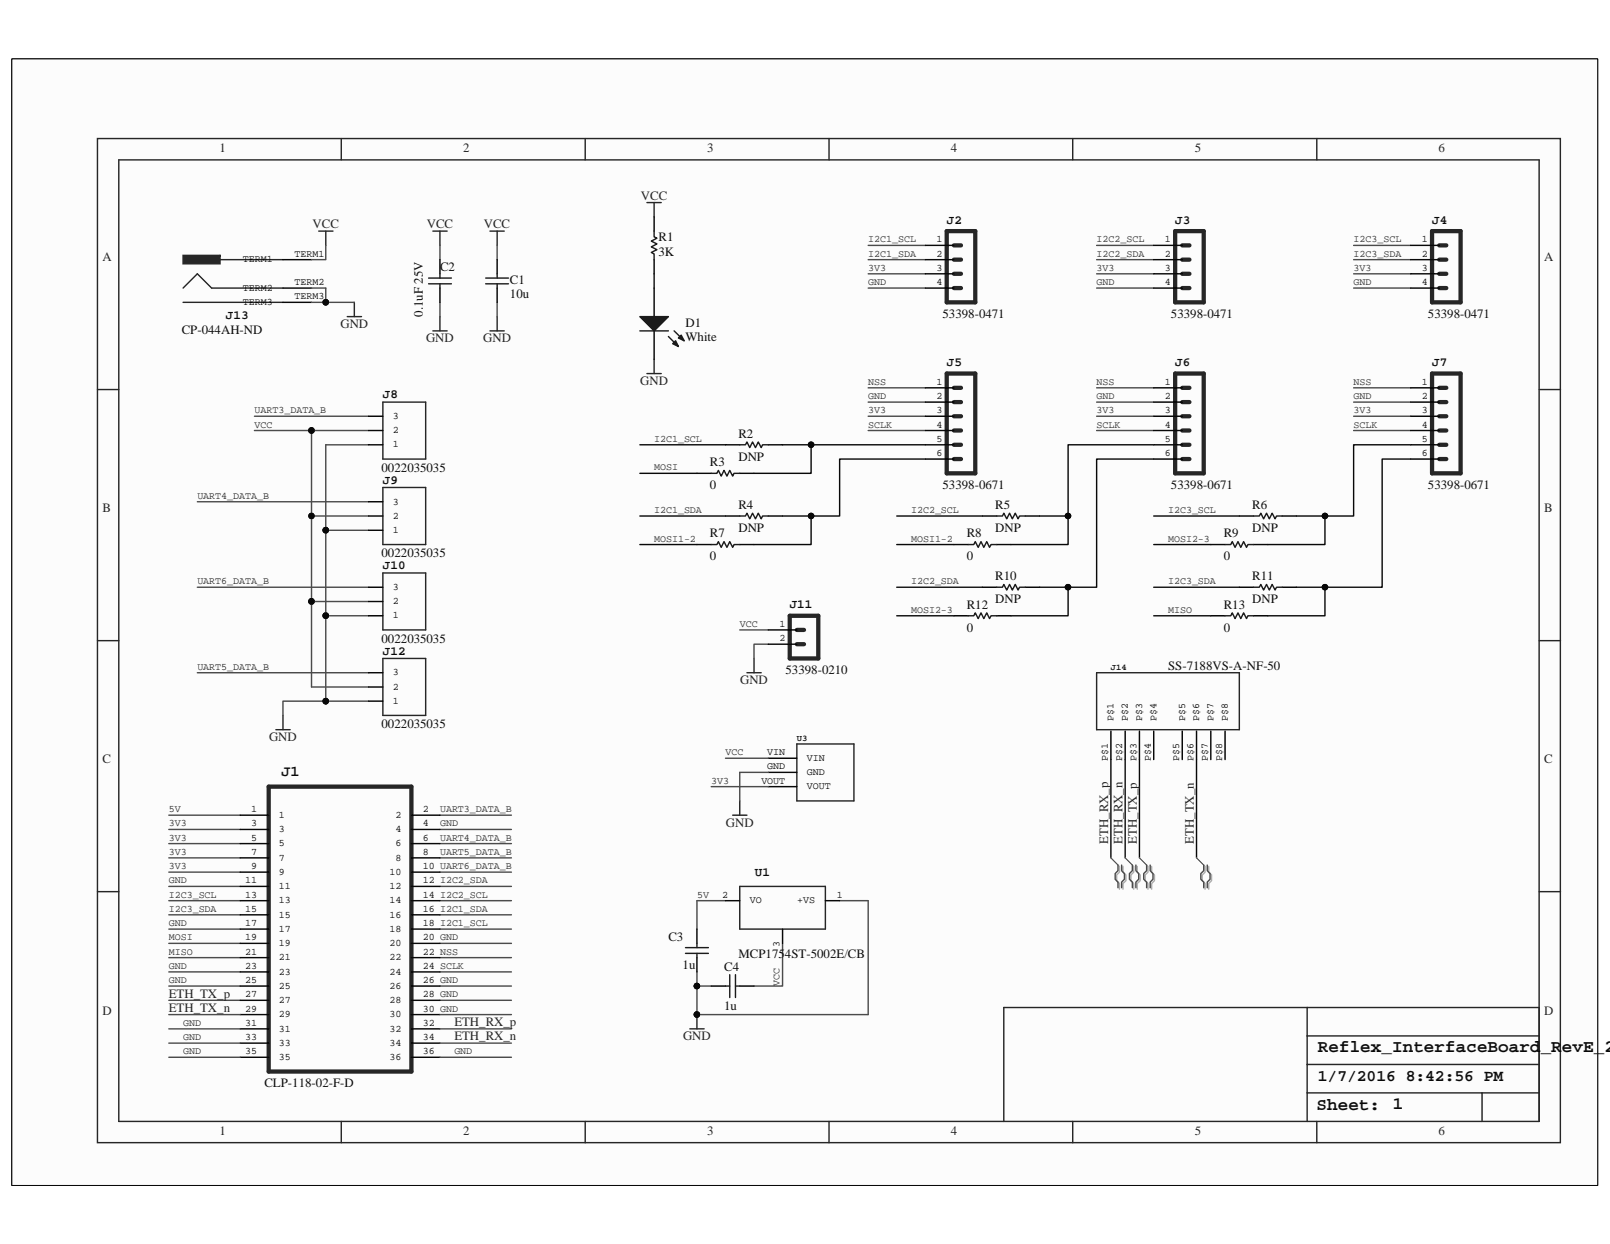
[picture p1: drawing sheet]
<svg xmlns="http://www.w3.org/2000/svg" width="279mm" height="216mm" viewBox="0 0 279 216" stroke-linecap="round" stroke-linejoin="round" font-family="sans-serif">
<path d="M2.1 10.2h275.2v195.5h-275.2z" fill="#fcfcfc"/>
<path d="M2.1 10.2h275.2v195.5h-275.2z" fill="none" stroke="#000" stroke-width=".17"/>
<path d="M2.1 10.2h275.2v195.5h-275.2z" fill="#fcfcfc"/>
<path d="M2.1 10.2h275.2v195.5h-275.2z" fill="none" stroke="#000" stroke-width=".17"/>
<g fill="none" stroke="#262626" stroke-width=".25">
<path d="M16.9 24h253.9v174.3h-253.9zM20.6 27.7h246.5v166.9h-246.5zM59.2 24v3.7M101.6 24v3.7M112.3 35.2h2.4M113.5 35.2v2.4M143.9 24v3.7M186.2 24v3.7M228.5 24v3.7M31.8 52.5h17.3M31.8 50l2.4-2.5 2.5 2.5h12.4M36.7 45.1h12.4"/>
<path d="M55.3 40.1h2.5M56.5 40.1v2.5M60.3 54.9h2.4M61.5 52.5v2.4M75.1 40.1h2.5M75.1 57.4h2.5M76.3 40.1v2.5M76.3 54.9v2.5M85 40.1h2.5M85 57.4h2.5M86.3 40.1v2.5M86.3 54.9v2.5"/>
<path d="M16.9 67.6h3.7M66.4 69.8h7.5v9.9h-7.5zM112.3 64.8h2.4M113.5 62.4v2.4M267.1 67.6h3.7M66.4 84.6h7.5v9.9h-7.5zM66.4 99.4h7.5v9.9h-7.5zM16.9 111.2h3.7M66.4 114.3h7.5v9.9h-7.5zM129.6 116.8h2.5M130.9 114.3v2.5M190.3 116.8h24.8v9.8h-24.8z"/>
<path d="M267.1 111.2h3.7M47.9 126.6h2.5M49.1 124.2v2.4M128.4 139v2.5M138.3 129.1h9.9v9.9h-9.9zM16.9 154.7h3.7M127.1 141.5h2.5M267.1 154.7h3.7M119.7 178.6h2.5M120.9 176.1v2.5M226.8 179.8h40.3M226.8 174.9v19.7"/>
<path d="M267.1 174.9h-92.9v19.7M59.2 194.6v3.7M101.6 194.6v3.7M143.9 194.6v3.7M186.2 194.6v3.7M226.8 184.7h40.3M226.8 189.7h40.3M228.5 194.6v3.7M257.2 189.7v4.9"/>
</g>
<g fill="none" stroke="#000" stroke-width=".25">
<path d="M49.1 50h5M49.1 52.5h5M49.1 45.1h5M76.3 45.1v2.4M76.3 50v2.5M86.3 45.1v2.4M86.3 50v2.5M113.5 50v4.9M113.5 57.4v5M160.6 50h4.9M160.6 45.1h4.9M160.6 42.6h4.9"/>
<path d="M160.6 47.5h4.9M200.2 50h5M200.2 45.1h5M200.2 42.6h5M200.2 47.5h5M244.8 50h5M244.8 45.1h5M244.8 42.6h5M244.8 47.5h5M64 72.2h2.4M64 74.7h2.4M64 77.2h2.4"/>
<path d="M160.6 67.3h4.9M160.6 69.8h4.9M160.6 72.2h4.9M160.6 74.7h4.9M160.6 77.2h4.9M160.6 79.7h4.9M200.2 67.3h5M200.2 69.8h5M200.2 72.2h5M200.2 74.7h5M200.2 77.2h5M200.2 79.7h5"/>
<path d="M244.8 67.3h5M244.8 69.8h5M244.8 72.2h5M244.8 74.7h5M244.8 77.2h5M244.8 79.7h5M64 92h2.4M64 89.6h2.4M64 87.1h2.4M64 106.9h2.4M64 104.4h2.4M64 101.9h2.4"/>
<path d="M64 119.2h2.4M64 116.8h2.4M133.3 109.3h5M133.3 111.8h5M64 121.7h2.4M133.3 131.6h5M133.3 134h5M133.3 136.5h5M192.8 126.9v4.9M195.3 126.9v4.9M197.7 126.9v4.9M200.2 126.9v4.9"/>
<path d="M205.2 126.9v4.9M207.6 126.9v4.9M210.1 126.9v4.9M212.6 126.9v4.9M41.7 141.5h4.9M41.7 144h4.9M41.7 146.4h4.9M41.7 148.9h4.9M41.7 151.4h4.9M41.7 153.8h4.9M41.7 156.3h4.9M41.7 158.8h4.9"/>
<path d="M71.4 141.5h4.9M71.4 144h4.9M71.4 146.4h4.9M71.4 148.9h4.9M71.4 151.4h4.9M71.4 153.8h4.9M71.4 156.3h4.9M71.4 158.8h4.9M41.7 161.2h4.9M41.7 163.7h4.9M41.7 166.2h4.9M41.7 168.7h4.9"/>
<path d="M41.7 171.1h4.9M41.7 173.6h4.9M41.7 176.1h4.9M41.7 178.6h4.9M71.4 161.2h4.9M71.4 163.7h4.9M71.4 166.2h4.9M71.4 168.7h4.9M71.4 171.1h4.9M71.4 173.6h4.9M71.4 176.1h4.9M71.4 178.6h4.9"/>
<path d="M41.7 181h4.9M41.7 183.5h4.9M71.4 181h4.9M71.4 183.5h4.9"/>
</g>
<path d="M31.8 44.3v1.5h6.4v-1.5z" fill-rule="evenodd" fill="#262626" stroke="#262626" stroke-width=".25"/>
<g fill="#0e0e0e" stroke="#0e0e0e" stroke-width=".17">
<circle cx="120.9" cy="176.1" r=".48"/>
<circle cx="56.5" cy="121.7" r=".48"/>
<circle cx="56.5" cy="106.8" r=".48"/>
<circle cx="56.5" cy="92" r=".48"/>
<circle cx="120.9" cy="171.1" r=".48"/>
<circle cx="56.5" cy="52.5" r=".48"/>
<circle cx="54" cy="74.7" r=".48"/>
<circle cx="54" cy="89.5" r=".48"/>
<circle cx="54" cy="104.4" r=".48"/>
</g>
<g fill="none" stroke="#4c4c4c" stroke-width=".25">
<path d="M54.1 50h2.4v2.5M54.1 52.5h7.4M56.5 42.6v2.5h-2.4M76.3 52.5v2.4M76.3 42.6v2.5M86.3 52.5v2.4M86.3 42.6v2.5M150.7 50h9.9M150.7 42.6h9.9M150.7 45.1h9.9M150.7 47.5h9.9M190.3 50h9.9"/>
<path d="M190.3 42.6h9.9M190.3 45.1h9.9M190.3 47.5h9.9M234.9 50h9.9M234.9 42.6h9.9M234.9 45.1h9.9M234.9 47.5h9.9M44.2 72.2h19.8M44.2 74.7h19.8M54.1 74.7v44.5h9.9M64 77.2h-7.5v44.5M150.7 69.8h9.9"/>
<path d="M150.7 74.7h9.9M150.7 72.2h9.9M150.7 67.3h9.9M190.3 69.8h9.9M190.3 74.7h9.9M190.3 72.2h9.9M190.3 67.3h9.9M234.9 69.8h9.9M234.9 74.7h9.9M234.9 72.2h9.9M234.9 67.3h9.9M34.2 87.1h29.8"/>
<path d="M54.1 89.6h9.9M56.5 92h7.5M34.2 116.8h29.8M34.2 101.9h29.8M54.1 104.4h9.9M56.5 106.9h7.5M128.4 109.3h4.9M133.3 111.8h-2.4v2.5M56.5 121.7h7.5M56.5 121.7h-7.4v2.5M123.4 136.5h9.9M125.9 131.6h7.4"/>
<path d="M133.3 134h-4.9v5M29.3 144h12.4M29.3 148.9h12.4M29.3 158.8h12.4M29.3 156.3h12.4M29.3 141.5h12.4M29.3 146.4h12.4M29.3 151.4h12.4M29.3 153.8h12.4M76.3 153.8h12.5M76.3 144h12.5M76.3 148.9h12.5"/>
<path d="M76.3 158.8h12.5M76.3 156.3h12.5M76.3 141.5h12.5M76.3 146.4h12.5M76.3 151.4h12.5M125.9 156.3h-5v4.9M145.7 156.3h5v19.8h-29.8v-7.4M194 150.1v1l-.5 .5v1l.5 .5v1M194.6 150.1v1l.5 .5v1l-.5 .5v1M196.5 150.1v1l-.5 .5v1l.5 .5v1M197.1 150.1v1l.5 .5v1l-.5 .5v1M199 150.1v1l-.5 .5v1l.5 .5v1"/>
<path d="M199.6 150.1v1l.5 .5v1l-.5 .5v1M208.9 150.1v1l-.5 .5v1l.5 .5v1M209.5 150.1v1l.5 .5v1l-.5 .5v1M29.3 161.2h12.4M29.3 168.7h12.4M29.3 171.1h12.4M29.3 176.1h12.4M29.3 163.7h12.4M29.3 173.6h12.4M29.3 166.2h12.4M29.3 178.6h12.4M76.3 161.2h12.5"/>
<path d="M76.3 168.7h12.5M76.3 171.1h12.5M76.3 163.7h12.5M76.3 173.6h12.5M76.3 166.2h12.5M76.3 176.1h12.5M76.3 178.6h12.5M120.9 171.1h2.5M135.8 163.7v7.4h-4.9M29.3 181h12.4M29.3 183.5h12.4M76.3 181h12.5"/>
<path d="M76.3 183.5h12.5"/>
</g>
<g fill="none" stroke="#262626" stroke-width=".74">
<path d="M164.3 40.1h4.9v12.4h-4.9zM165.5 42.6h1.3M165.5 45.1h1.3M165.5 47.5h1.3M165.5 50h1.3M203.9 40.1h5v12.4h-5zM205.2 42.6h1.2M205.2 45.1h1.2M205.2 47.5h1.2M205.2 50h1.2M248.5 40.1h5v12.4h-5zM249.8 42.6h1.2"/>
<path d="M249.8 45.1h1.2M249.8 47.5h1.2M249.8 50h1.2M164.3 64.8h4.9v17.3h-4.9zM165.5 67.3h1.3M165.5 69.8h1.3M165.5 72.2h1.3M165.5 74.7h1.3M165.5 77.2h1.3M165.5 79.7h1.3M203.9 64.8h5v17.3h-5zM205.2 67.3h1.2"/>
<path d="M205.2 69.8h1.2M205.2 72.2h1.2M205.2 74.7h1.2M205.2 77.2h1.2M205.2 79.7h1.2M248.5 64.8h5v17.3h-5zM249.8 67.3h1.2M249.8 69.8h1.2M249.8 72.2h1.2M249.8 74.7h1.2M249.8 77.2h1.2M249.8 79.7h1.2"/>
<path d="M137.1 106.9h4.9v7.4h-4.9zM138.3 109.3h1.2M138.3 111.8h1.2M46.6 136.5h24.8v49.5h-24.8z"/>
</g>
<path d="M192.8 131.8v17.1M195.3 131.8v17.1M197.7 131.8v17.1M207.6 131.8v17.1" fill="none" stroke="#0e0e0e" stroke-width=".25"/>
<path d="M194.3 150.4v1l-.5 .4v1l.5 .5v1M194.9 150.4v1l.5 .4v1l-.5 .5v1M196.7 150.4v1l-.4 .4v1l.4 .5v1M197.4 150.4v1l.5 .4v1l-.5 .5v1M199.2 150.4v1l-.5 .4v1l.5 .5v1M199.9 150.4v1l.4 .4v1l-.4 .5v1M209.1 150.4v1l-.5 .4v1l.5 .5v1M209.8 150.4v1l.4 .4v1l-.4 .5v1" fill="none" stroke="#aeaeae" stroke-width=".25"/>
<path d="M192.8 148.9l1.5 1.5M195.3 148.9l1.4 1.5M197.7 148.9l1.5 1.5M207.6 148.9l1.5 1.5" fill="none" stroke="#aeaeae" stroke-width=".17"/>
<path d="M192.8 148.9l1.2 1.2M195.3 148.9l1.2 1.2M197.7 148.9l1.3 1.2M207.6 148.9l1.3 1.2" fill="none" stroke="#4c4c4c" stroke-width=".17"/>
<path d="M74.4 48.3h3.9M74.4 49.3h3.9M76.3 47.5v.8M76.3 49.3v.7M84.3 48.3h3.9M84.3 49.3h3.9M86.3 47.5v.8M86.3 49.3v.7" fill="none" stroke="#1c1c1c" stroke-width=".25"/>
<path d="M111 54.9h5l-2.5 2.5z" fill="#1c1c1c"/>
<path d="M111 54.9h5l-2.5 2.5zM116 58.4l1.7 1.7M117 57.4l1.7 1.7" fill="none" stroke="#1c1c1c" stroke-width=".25"/>
<path d="M116.7 59.6l.5-.5 .5 1z" fill="#1c1c1c"/>
<path d="M116.7 59.6l.5-.5 .5 1z" fill="none" stroke="#1c1c1c" stroke-width=".25"/>
<path d="M118.2 58.2l.5 .9-1-.4z" fill="#1c1c1c"/>
<g fill="none" stroke="#1c1c1c" stroke-width=".25">
<path d="M111 57.4h5M113.5 40.1v1l.5 .2-1 .5 1 .5-1 .5 1 .5-1 .5 .5 .3v1M118.2 58.2l.5 .9-1-.4zM128.4 77.2h1l.2-.5 .5 1 .5-1 .5 1 .5-1 .5 1 .2-.5h1M123.4 82.1h1l.3-.5 .5 1 .4-1 .6 1 .4-1 .5 1 .3-.5h1M123.4 94.5h1l.3-.5 .5 1 .4-1 .6 1 .4-1 .5 1 .3-.5h1M128.4 89.6h1l.2-.5 .5 .9 .5-.9 .5 .9 .5-.9 .5 .9 .2-.4h1M168 94.5h1l.2-.5 .6 1 .4-1 .5 1 .5-1 .5 1 .3-.5h1M173 89.6h1l.2-.5 .5 .9 .5-.9 .5 .9 .5-.9 .5 .9 .2-.4h1M212.6 94.5h1l.2-.5 .5 1 .5-1 .5 1 .5-1 .5 1 .3-.5h1M217.6 89.6h.9l.3-.5 .5 .9 .5-.9 .5 .9 .5-.9 .5 .9 .2-.4h1M168 106.9h1l.2-.5 .6 1 .4-1 .5 1 .5-1 .5 1 .3-.5h1"/>
<path d="M173 101.9h1l.2-.5 .5 1 .5-1 .5 1 .5-1 .5 1 .2-.5h1M212.6 106.9h1l.2-.5 .5 1 .5-1 .5 1 .5-1 .5 1 .3-.5h1M217.6 101.9h.9l.3-.5 .5 1 .5-1 .5 1 .5-1 .5 1 .2-.5h1M119 165.5h3.9M119 164.5h3.9M120.9 163.7v.8M120.9 165.5v.7M125.9 171.1h.7M126.6 169.2v3.9M127.6 169.2v3.9M127.6 171.1h.8"/>
</g>
<g fill="none" stroke="#000" stroke-width=".25">
<path d="M113.5 37.6v2.5M113.5 45.1v2.4M125.9 77.2h2.5M133.3 77.2h2.5M120.9 82.1h2.5M120.9 94.5h2.5M125.9 89.6h2.5M128.4 82.1h2.5M128.4 94.5h2.5M133.3 89.6h2.5M165.5 94.5h2.5M170.5 89.6h2.5"/>
<path d="M173 94.5h2.5M177.9 89.6h2.5M210.1 94.5h2.5M215.1 89.6h2.5M217.6 94.5h2.4M222.5 89.6h2.5M165.5 106.9h2.5M170.5 101.9h2.5M173 106.9h2.5M177.9 101.9h2.5M210.1 106.9h2.5M215.1 101.9h2.5"/>
<path d="M217.6 106.9h2.4M222.5 101.9h2.5M125.9 156.3h2.5M143.2 156.3h2.5M120.9 161.2v2.5M120.9 166.2v2.5M123.4 171.1h2.5M128.4 171.1h2.5M135.8 161.2v2.5"/>
</g>
<g fill="none" stroke="#0e0e0e" stroke-width=".25">
<path d="M113.5 47.5v2.5M111 77.2h14.9M135.8 77.2h5v4.9h-9.9M140.8 77.2h19.8M160.6 79.7h-14.9v9.9h-9.9M200.2 77.2h-14.8v12.4M200.2 79.7h-9.9v22.2h-9.9M244.8 79.7h-4.9v22.2h-14.9M244.8 77.2h-9.9v12.4h-5M111 94.5h9.9M111 82.1h9.9M111 89.6h14.9"/>
<path d="M140.8 89.6v4.9h-9.9M155.6 94.5h9.9M155.6 89.6h14.9M180.4 89.6h5v4.9h-9.9M200.2 89.6h14.9M200.2 94.5h9.9M225 89.6h4.9v4.9h-9.9M155.6 106.9h9.9M155.6 101.9h14.9M185.4 101.9v5h-9.9M200.2 101.9h14.9M200.2 106.9h9.9"/>
<path d="M229.9 101.9v5h-9.9"/>
</g>
<path d="M128.4 153.8h14.8v7.4h-14.8z" fill="none" stroke="#262626" stroke-width=".25"/>
<g fill="#0e0e0e" stroke="#0e0e0e" stroke-width=".17">
<circle cx="140.8" cy="77.2" r=".48"/>
<circle cx="140.8" cy="89.5" r=".48"/>
<circle cx="185.3" cy="89.5" r=".48"/>
<circle cx="185.3" cy="101.9" r=".48"/>
<circle cx="229.9" cy="89.5" r=".48"/>
<circle cx="229.9" cy="101.9" r=".48"/>
</g>
<g font-size="3" fill="#0e0e0e">
<text x="228.7" y="182.6">Reflex_InterfaceBoard</text>
<text x="267.4" y="182.6">_RevE_2</text>
<text x="228.5" y="192.6">Sheet:</text>
<text x="241.7" y="192.5">1</text>
</g>
<text font-size="2.8" fill="#0e0e0e" x="228.7" y="187.6">1/7/2016 8:42:56 PM</text>
<text font-size="2.6" fill="#0e0e0e" x="48.9" y="134.6">J1</text>
<g font-size="2.2" fill="#262626">
<text x="38.1" y="26.4">1</text>
<text x="80.4" y="26.4">2</text>
<text x="122.7" y="26.4">3</text>
<text x="165" y="26.4">4</text>
<text x="207.3" y="26.4">5</text>
<text x="249.7" y="26.4">6</text>
<text x="111.2" y="34.7">VCC</text>
<text x="54.3" y="39.6">VCC</text>
<text x="74.1" y="39.6">VCC</text>
<text x="84" y="39.6">VCC</text>
<text x="17.8" y="45.4">A</text>
<text x="268" y="45.4">A</text>
<text x="59.1" y="56.9">GND</text>
<text x="73.9" y="59.4">GND</text>
<text x="83.9" y="59.4">GND</text>
<text x="111.1" y="66.8">GND</text>
<text x="17.8" y="88.9">B</text>
<text x="268" y="88.9">B</text>
<text x="128.4" y="118.7">GND</text>
<text x="46.7" y="128.6">GND</text>
<text x="17.8" y="132.5">C</text>
<text x="268" y="132.5">C</text>
<text x="126" y="143.5">GND</text>
<text x="192.3" y="146.4" transform="rotate(-90 192.3 146.4)">ETH_RX_p</text>
<text x="194.8" y="146.4" transform="rotate(-90 194.8 146.4)">ETH_RX_n</text>
<text x="197.3" y="146.4" transform="rotate(-90 197.3 146.4)">ETH_TX_p</text>
<text x="207.2" y="146.4" transform="rotate(-90 207.2 146.4)">ETH_TX_n</text>
<text x="29.3" y="173.1">ETH_TX_p</text>
<text x="17.8" y="176.1">D</text>
<text x="29.3" y="175.6">ETH_TX_n</text>
<text x="78.8" y="178.1">ETH_RX_p</text>
<text x="268" y="176.1">D</text>
<text x="78.8" y="180.6">ETH_RX_n</text>
<text x="118.5" y="180.6">GND</text>
<text x="38.1" y="197">1</text>
<text x="80.4" y="197">2</text>
<text x="122.7" y="197">3</text>
<text x="165" y="197">4</text>
<text x="207.3" y="197">5</text>
<text x="249.7" y="197">6</text>
</g>
<g font-size="2.2" fill="#0e0e0e">
<text x="114.3" y="41.9">R1</text>
<text x="164.3" y="38.8">J2</text>
<text x="203.9" y="38.8">J3</text>
<text x="248.5" y="38.8">J4</text>
<text x="76.4" y="47.1">C2</text>
<text x="114.3" y="44.3">3K</text>
<text x="88.5" y="51.8">10u</text>
<text x="88.5" y="49.3">C1</text>
<text x="31.5" y="57.9">CP-044AH-ND</text>
<text x="39.2" y="55.3">J13</text>
<text x="73.4" y="54.9" transform="rotate(-90 73.4 54.9)">0.1uF 25V</text>
<text x="119" y="59.2">White</text>
<text x="119" y="56.7">D1</text>
<text x="163.6" y="55.2">53398-0471</text>
<text x="203.2" y="55.2">53398-0471</text>
<text x="247.8" y="55.2">53398-0471</text>
<text x="164.3" y="63.6">J5</text>
<text x="203.9" y="63.6">J6</text>
<text x="248.5" y="63.6">J7</text>
<text x="66.5" y="69.1">J8</text>
<text x="128.1" y="76">R2</text>
<text x="66.2" y="81.9">0022035035</text>
<text x="66.5" y="84">J9</text>
<text x="123.2" y="80.9">R3</text>
<text x="128.1" y="79.9">DNP</text>
<text x="123.2" y="84.9">0</text>
<text x="128.1" y="88.3">R4</text>
<text x="163.6" y="84.9">53398-0671</text>
<text x="172.7" y="88.3">R5</text>
<text x="203.2" y="84.9">53398-0671</text>
<text x="217.3" y="88.3">R6</text>
<text x="247.8" y="84.9">53398-0671</text>
<text x="123.2" y="93.3">R7</text>
<text x="128.1" y="92.3">DNP</text>
<text x="167.8" y="93.3">R8</text>
<text x="172.7" y="92.3">DNP</text>
<text x="212.4" y="93.3">R9</text>
<text x="217.3" y="92.3">DNP</text>
<text x="66.2" y="96.8">0022035035</text>
<text x="66.5" y="98.8">J10</text>
<text x="123.2" y="97.2">0</text>
<text x="167.8" y="97.2">0</text>
<text x="172.7" y="100.7">R10</text>
<text x="212.4" y="97.2">0</text>
<text x="217.3" y="100.7">R11</text>
<text x="137.1" y="105.6">J11</text>
<text x="167.8" y="105.6">R12</text>
<text x="172.7" y="104.6">DNP</text>
<text x="212.4" y="105.6">R13</text>
<text x="217.3" y="104.6">DNP</text>
<text x="66.2" y="111.6">0022035035</text>
<text x="66.5" y="113.6">J12</text>
<text x="167.8" y="109.6">0</text>
<text x="212.4" y="109.6">0</text>
<text x="136.3" y="117">53398-0210</text>
<text x="202.7" y="116.3">SS-7188VS-A-NF-50</text>
<text x="66.2" y="126.4">0022035035</text>
<text x="131" y="152">U1</text>
<text x="116" y="163.3">C3</text>
<text x="128.1" y="166.2">MCP1754ST-5002E/CB</text>
<text x="118.5" y="168.2">1u</text>
<text x="125.7" y="168.4">C4</text>
<text x="125.7" y="175.4">1u</text>
<text x="45.9" y="188.7">CLP-118-02-F-D</text>
</g>
<g font-size="1.7">
<text x="42.1" y="45.5">TERM1</text>
<text x="51.1" y="44.5">TERM1</text>
<text x="162.5" y="42.1">1</text>
<text x="162.5" y="44.5">2</text>
<text x="162.5" y="47">3</text>
<text x="202.1" y="42.1">1</text>
<text x="202.1" y="44.5">2</text>
<text x="202.1" y="47">3</text>
<text x="246.7" y="42.1">1</text>
<text x="246.7" y="44.5">2</text>
<text x="246.7" y="47">3</text>
<text x="42.1" y="50.5">TERM2</text>
<text x="42.1" y="52.9">TERM3</text>
<text x="51.1" y="49.5">TERM2</text>
<text x="51.1" y="52">TERM3</text>
<text x="162.5" y="49.5">4</text>
<text x="202.1" y="49.5">4</text>
<text x="246.7" y="49.5">4</text>
<text x="162.5" y="66.8">1</text>
<text x="162.5" y="69.3">2</text>
<text x="162.5" y="71.7">3</text>
<text x="202.1" y="66.8">1</text>
<text x="202.1" y="69.3">2</text>
<text x="202.1" y="71.7">3</text>
<text x="246.7" y="66.8">1</text>
<text x="246.7" y="69.3">2</text>
<text x="246.7" y="71.7">3</text>
<text x="68.2" y="77.7">1</text>
<text x="68.2" y="75.2">2</text>
<text x="68.2" y="72.7">3</text>
<text x="162.5" y="74.2">4</text>
<text x="162.5" y="76.7">5</text>
<text x="202.1" y="74.2">4</text>
<text x="202.1" y="76.7">5</text>
<text x="246.7" y="74.2">4</text>
<text x="246.7" y="76.7">5</text>
<text x="162.5" y="79.2">6</text>
<text x="202.1" y="79.2">6</text>
<text x="246.7" y="79.2">6</text>
<text x="68.2" y="87.6">3</text>
<text x="68.2" y="92.5">1</text>
<text x="68.2" y="90">2</text>
<text x="68.2" y="107.3">1</text>
<text x="68.2" y="104.9">2</text>
<text x="68.2" y="102.4">3</text>
<text x="135.3" y="108.8">1</text>
<text x="135.3" y="111.3">2</text>
<text x="68.2" y="119.7">2</text>
<text x="68.2" y="117.2">3</text>
<text x="68.2" y="122.2">1</text>
<text x="193.3" y="125.2" transform="rotate(-90 193.3 125.2)">P$1</text>
<text x="195.7" y="125.2" transform="rotate(-90 195.7 125.2)">P$2</text>
<text x="198.2" y="125.2" transform="rotate(-90 198.2 125.2)">P$3</text>
<text x="200.7" y="125.2" transform="rotate(-90 200.7 125.2)">P$4</text>
<text x="205.7" y="125.2" transform="rotate(-90 205.7 125.2)">P$5</text>
<text x="208.1" y="125.2" transform="rotate(-90 208.1 125.2)">P$6</text>
<text x="210.6" y="125.2" transform="rotate(-90 210.6 125.2)">P$7</text>
<text x="213.1" y="125.2" transform="rotate(-90 213.1 125.2)">P$8</text>
<text x="133.2" y="131.1">VIN</text>
<text x="132.1" y="136">VOUT</text>
<text x="133.2" y="133.5">GND</text>
<text x="140" y="132.1">VIN</text>
<text x="140" y="134.5">GND</text>
<text x="140" y="137">VOUT</text>
<text x="192.3" y="132" transform="rotate(-90 192.3 132)">P$1</text>
<text x="194.8" y="132" transform="rotate(-90 194.8 132)">P$2</text>
<text x="197.2" y="132" transform="rotate(-90 197.2 132)">P$3</text>
<text x="199.7" y="132" transform="rotate(-90 199.7 132)">P$4</text>
<text x="204.7" y="132" transform="rotate(-90 204.7 132)">P$5</text>
<text x="207.1" y="132" transform="rotate(-90 207.1 132)">P$6</text>
<text x="209.6" y="132" transform="rotate(-90 209.6 132)">P$7</text>
<text x="212.1" y="132" transform="rotate(-90 212.1 132)">P$8</text>
<text x="43.6" y="140.9">1</text>
<text x="43.6" y="143.4">3</text>
<text x="48.4" y="141.9">1</text>
<text x="68.6" y="141.9">2</text>
<text x="73.4" y="140.9">2</text>
<text x="73.4" y="143.4">4</text>
<text x="43.6" y="145.9">5</text>
<text x="43.6" y="148.4">7</text>
<text x="48.4" y="144.4">3</text>
<text x="48.4" y="146.9">5</text>
<text x="48.4" y="149.4">7</text>
<text x="68.6" y="144.4">4</text>
<text x="68.6" y="146.9">6</text>
<text x="68.6" y="149.4">8</text>
<text x="73.4" y="145.9">6</text>
<text x="73.4" y="148.4">8</text>
<text x="42.6" y="153.3">11</text>
<text x="42.6" y="155.8">13</text>
<text x="43.6" y="150.9">9</text>
<text x="48.4" y="151.8">9</text>
<text x="48.4" y="154.3">11</text>
<text x="67.6" y="151.8">10</text>
<text x="67.6" y="154.3">12</text>
<text x="73.4" y="150.9">10 UART6_DATA_B</text>
<text x="73.4" y="153.3">12 I2C2_SDA</text>
<text x="73.4" y="155.8">14 I2C2_SCL</text>
<text x="125.3" y="155.8">2</text>
<text x="145.2" y="155.8">1</text>
<text x="42.6" y="158.3">15</text>
<text x="42.6" y="160.7">17</text>
<text x="48.4" y="156.8">13</text>
<text x="48.4" y="159.3">15</text>
<text x="48.4" y="161.7">17</text>
<text x="67.6" y="156.8">14</text>
<text x="67.6" y="159.3">16</text>
<text x="67.6" y="161.7">18</text>
<text x="73.4" y="158.3">16 I2C1_SDA</text>
<text x="73.4" y="160.7">18 I2C1_SCL</text>
<text x="130.1" y="156.8">VO</text>
<text x="138.4" y="156.8">+VS</text>
<text x="42.6" y="163.2">19</text>
<text x="42.6" y="165.7">21</text>
<text x="48.4" y="164.2">19</text>
<text x="48.4" y="166.7">21</text>
<text x="67.6" y="164.2">20</text>
<text x="67.6" y="166.7">22</text>
<text x="73.4" y="163.2">20 GND</text>
<text x="73.4" y="165.7">22 NSS</text>
<text x="135.3" y="164.3" transform="rotate(-90 135.3 164.3)">3</text>
<text x="42.6" y="168.1">23</text>
<text x="42.6" y="170.6">25</text>
<text x="42.6" y="173.1">27</text>
<text x="48.4" y="169.1">23</text>
<text x="48.4" y="171.6">25</text>
<text x="67.6" y="169.1">24</text>
<text x="67.6" y="171.6">26</text>
<text x="73.4" y="168.1">24 SCLK</text>
<text x="73.4" y="170.6">26 GND</text>
<text x="73.4" y="173.1">28 GND</text>
<text x="42.6" y="175.6">29</text>
<text x="42.6" y="178">31</text>
<text x="48.4" y="174.1">27</text>
<text x="48.4" y="176.6">29</text>
<text x="48.4" y="179">31</text>
<text x="67.6" y="174.1">28</text>
<text x="67.6" y="176.6">30</text>
<text x="67.6" y="179">32</text>
<text x="73.4" y="175.6">30 GND</text>
<text x="73.4" y="178">32</text>
<text x="42.6" y="180.5">33</text>
<text x="42.6" y="183">35</text>
<text x="48.4" y="181.5">33</text>
<text x="48.4" y="184">35</text>
<text x="67.6" y="181.5">34</text>
<text x="67.6" y="184">36</text>
<text x="73.4" y="180.5">34</text>
<text x="73.4" y="183">36</text>
</g>
<g font-size="1.7" fill="#262626">
<text x="150.7" y="44.5">I2C1_SDA</text>
<text x="150.7" y="42.1">I2C1_SCL</text>
<text x="150.7" y="47">3V3</text>
<text x="190.3" y="44.5">I2C2_SDA</text>
<text x="190.3" y="47">3V3</text>
<text x="190.3" y="42.1">I2C2_SCL</text>
<text x="234.9" y="42.1">I2C3_SCL</text>
<text x="234.9" y="47">3V3</text>
<text x="234.9" y="44.5">I2C3_SDA</text>
<text x="150.7" y="49.5">GND</text>
<text x="190.3" y="49.5">GND</text>
<text x="234.9" y="49.5">GND</text>
<text x="44.2" y="71.7">UART3_DATA_B</text>
<text x="150.7" y="69.3">GND</text>
<text x="150.7" y="71.7">3V3</text>
<text x="150.7" y="66.8">NSS</text>
<text x="190.3" y="69.3">GND</text>
<text x="190.3" y="71.7">3V3</text>
<text x="190.3" y="66.8">NSS</text>
<text x="234.9" y="69.3">GND</text>
<text x="234.9" y="71.7">3V3</text>
<text x="234.9" y="66.8">NSS</text>
<text x="44.2" y="74.2">VCC</text>
<text x="113.5" y="76.7">I2C1_SCL</text>
<text x="150.7" y="74.2">SCLK</text>
<text x="190.3" y="74.2">SCLK</text>
<text x="234.9" y="74.2">SCLK</text>
<text x="113.5" y="81.6">MOSI</text>
<text x="34.2" y="86.6">UART4_DATA_B</text>
<text x="113.5" y="89">I2C1_SDA</text>
<text x="158.1" y="89">I2C2_SCL</text>
<text x="202.7" y="89">I2C3_SCL</text>
<text x="113.5" y="94">MOSI1-2</text>
<text x="158.1" y="94">MOSI1-2</text>
<text x="202.7" y="94">MOSI2-3</text>
<text x="34.2" y="101.4">UART6_DATA_B</text>
<text x="158.1" y="101.4">I2C2_SDA</text>
<text x="202.7" y="101.4">I2C3_SDA</text>
<text x="158.1" y="106.3">MOSI2-3</text>
<text x="202.7" y="106.3">MISO</text>
<text x="128.4" y="108.8">VCC</text>
<text x="34.2" y="116.2">UART5_DATA_B</text>
<text x="125.9" y="131.1">VCC</text>
<text x="123.4" y="136">3V3</text>
<text x="29.3" y="140.9">5V</text>
<text x="29.3" y="143.4">3V3</text>
<text x="76.4" y="143.4">GND</text>
<text x="76.4" y="140.9">UART3_DATA_B</text>
<text x="29.3" y="145.9">3V3</text>
<text x="29.3" y="148.4">3V3</text>
<text x="76.4" y="145.9">UART4_DATA_B</text>
<text x="76.4" y="148.4">UART5_DATA_B</text>
<text x="29.3" y="153.3">GND</text>
<text x="29.3" y="155.8">I2C3_SCL</text>
<text x="29.3" y="150.9">3V3</text>
<text x="121" y="155.8">5V</text>
<text x="29.3" y="160.7">GND</text>
<text x="29.3" y="158.3">I2C3_SDA</text>
<text x="29.3" y="163.2">MOSI</text>
<text x="29.3" y="165.7">MISO</text>
<text x="29.3" y="168.1">GND</text>
<text x="29.3" y="170.6">GND</text>
<text x="135.3" y="171.2" transform="rotate(-90 135.3 171.2)">VCC</text>
<text x="31.8" y="178">GND</text>
<text x="31.8" y="180.5">GND</text>
<text x="31.8" y="183">GND</text>
<text x="78.8" y="183">GND</text>
</g>
<g font-size="1.5" fill="#0e0e0e">
<text x="192.8" y="116.3">J14</text>
<text x="138.3" y="128.7">U3</text>
</g>
</svg>
